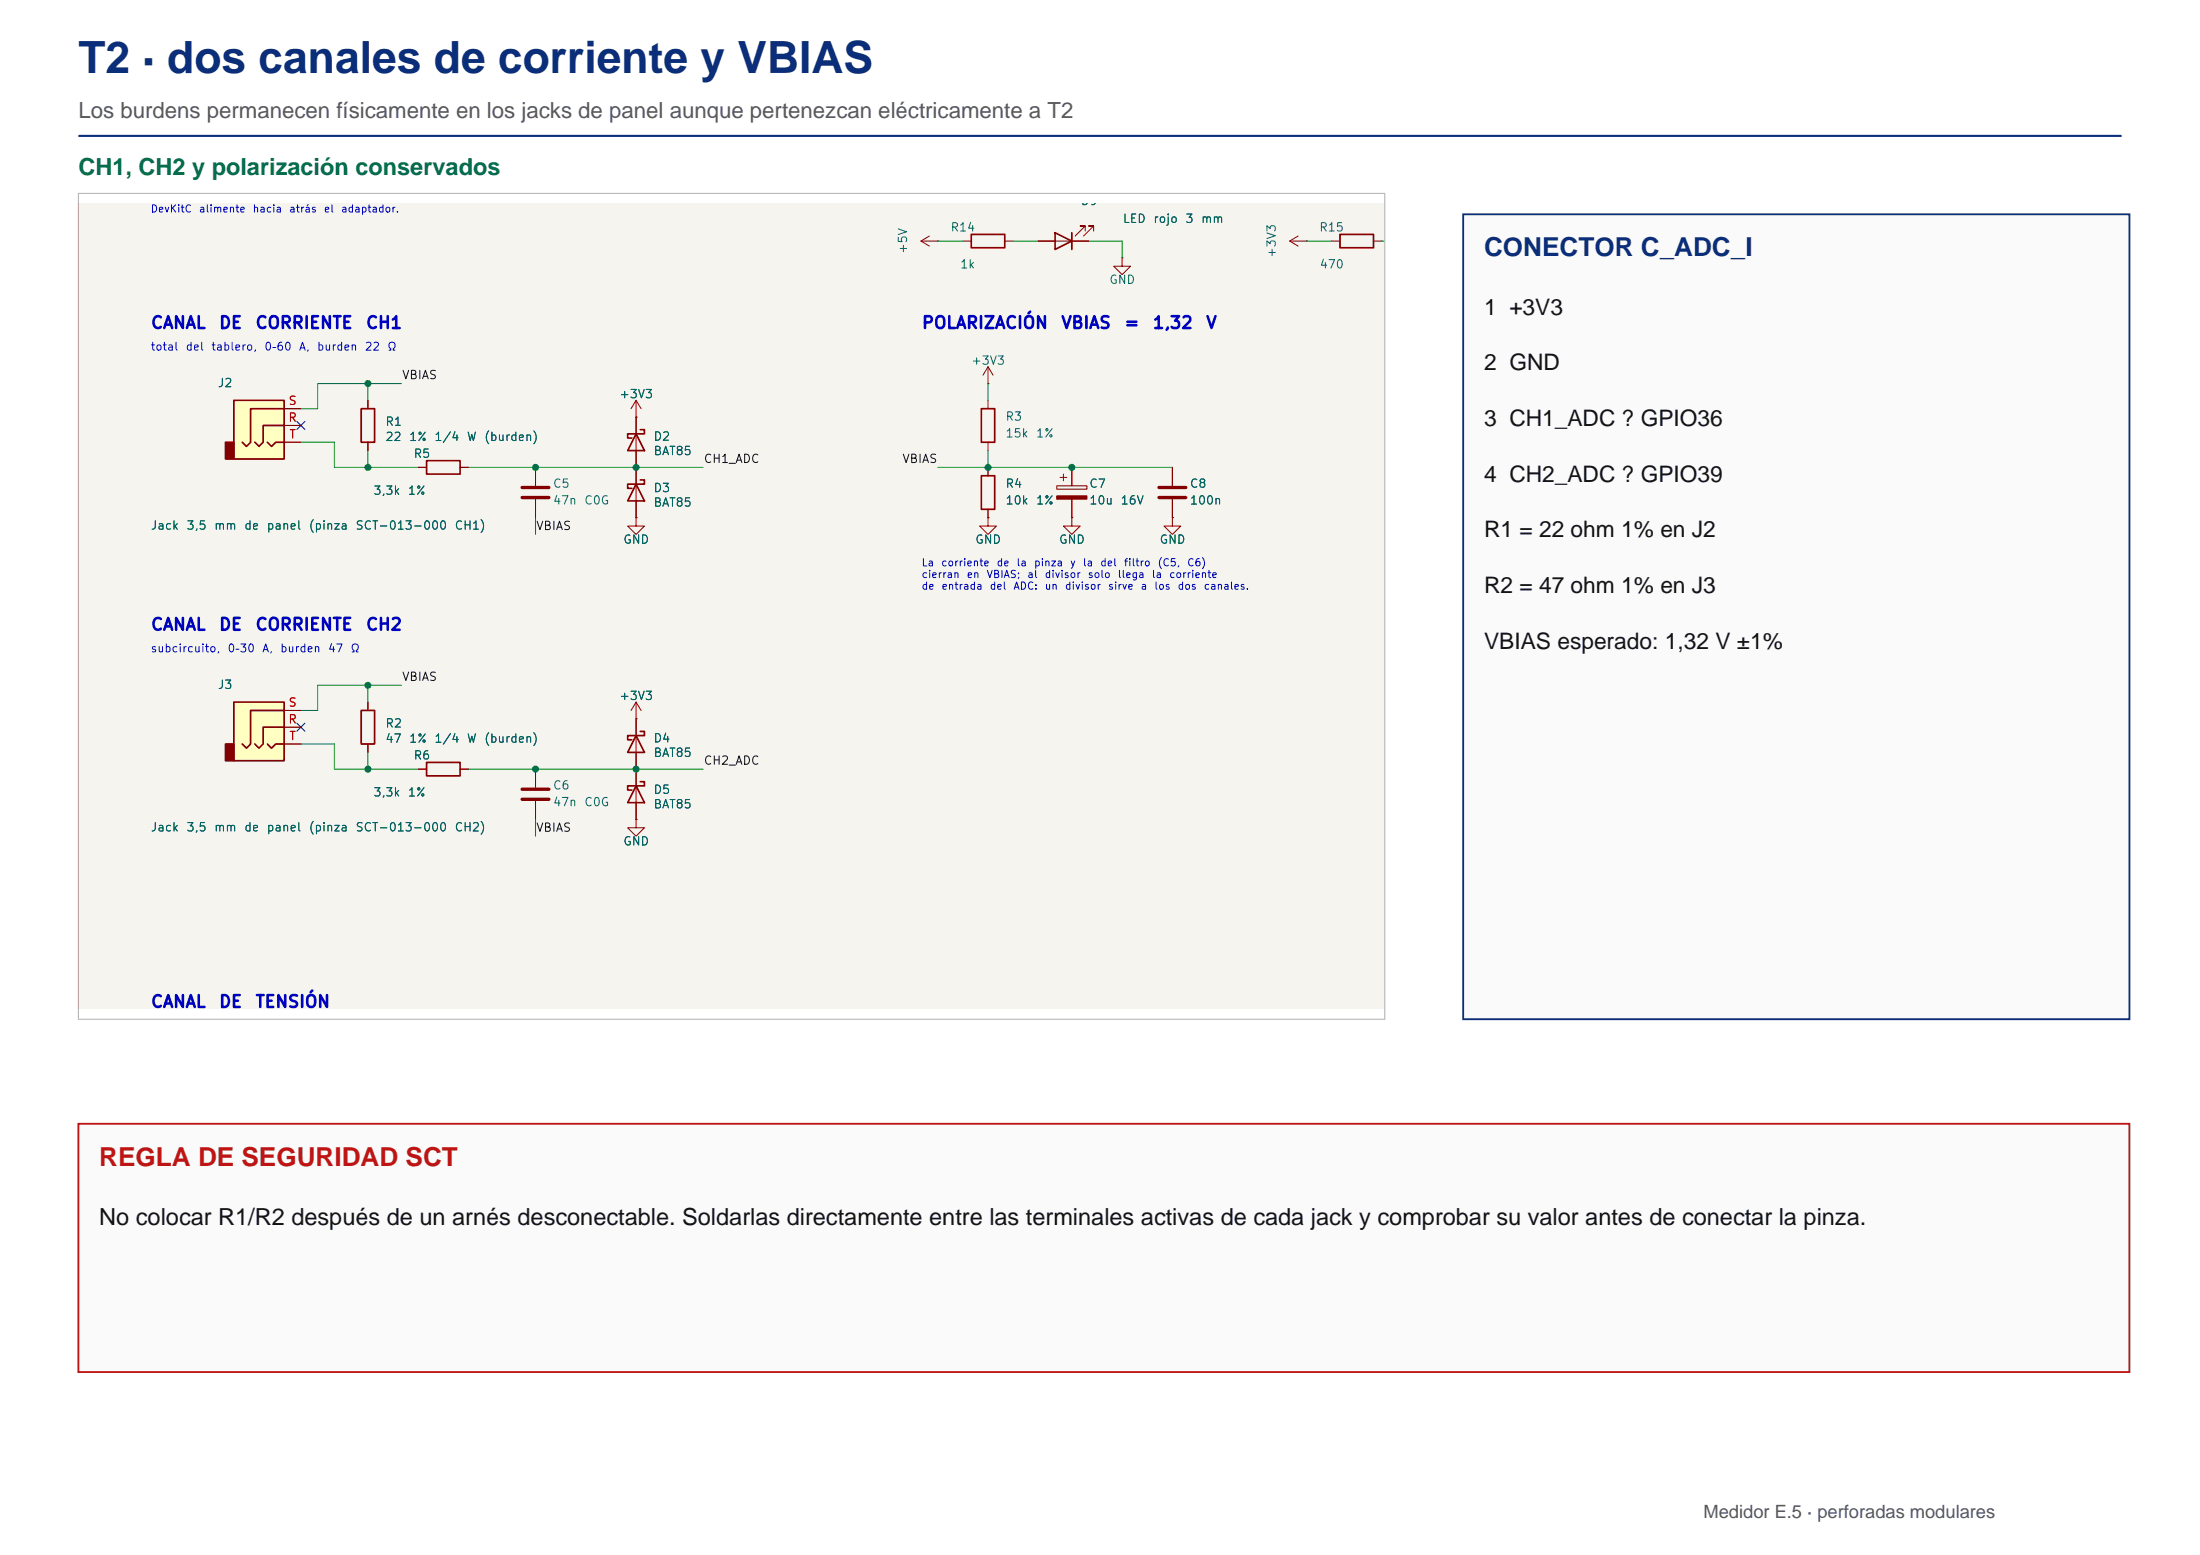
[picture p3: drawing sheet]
<svg xmlns="http://www.w3.org/2000/svg" width="297mm" height="210mm" viewBox="0 0 297 210" stroke-linecap="round" stroke-linejoin="round" font-family="sans-serif">
<path d="M10.6 18.3h275.9" fill="none" stroke="#0a2e7a" stroke-width=".28"/>
<path d="M10.5 27.4h176.5v108.8h-176.5z" fill="#f5f4ef" stroke="#f5f4ef" stroke-width=".14"/>
<path d="M10.6 27.4v108.8M10.5 64.9h.1M10.5 109.5h.1" fill="none" stroke="#840000" stroke-width=".14"/>
<path d="M31.6 54h6.8v8h-6.8z" fill="#ffffc2"/>
<path d="M30.4 59.7h1.2v2.3h-1.2z" fill="#840000" stroke="#840000" stroke-width=".23"/>
<path d="M31.6 54h6.8v8h-6.8zM36.1 59.7l.6 .6 .5-.6h1.2M38.4 57.4h-2.9v2.3l-.5 .6-.6-.6M38.4 55.2h-4.6v4.5l-.5 .6-.6-.6" fill="none" stroke="#840000" stroke-width=".23"/>
<path d="M38.4 57.4h2.2M38.4 55.2h2.2M38.4 59.7h2.2" fill="none" stroke="#840000" stroke-width=".14"/>
<path d="M31.6 94.8h6.8v7.9h-6.8z" fill="#ffffc2"/>
<path d="M30.4 100.4h1.2v2.3h-1.2z" fill="#840000" stroke="#840000" stroke-width=".23"/>
<g fill="none" stroke="#840000" stroke-width=".23">
<path d="M131.1 31.6h4.6v1.8h-4.6zM142.5 31.4l2.2 1.1-2.2 1.2zM144.7 31.4v2.3M180.9 31.6h4.5v1.8h-4.5zM48.8 55.2h1.8v4.5h-1.8zM85.9 58.6l1.1 2.2h-2.3zM86.4 58h.6v.6h-2.3v.5h.6M132.5 55.2h1.8v4.5h-1.8zM57.6 62.2h4.5v1.8h-4.5zM85.9 65.4l1.1 2.2h-2.3zM86.4 64.8h.6v.6h-2.3v.5h.6M132.5 64.2h1.8v4.5h-1.8z"/>
<path d="M31.6 94.8h6.8v7.9h-6.8zM38.4 98.2h-2.9v2.2l-.5 .6-.6-.6M38.4 95.9h-4.6v4.5l-.5 .6-.6-.6M48.8 95.9h1.8v4.5h-1.8zM85.9 99.3l1.1 2.3h-2.3zM86.4 98.7h.6v.6h-2.3v.6h.6M36.1 100.4l.6 .6 .5-.6h1.2M57.6 102.9h4.5v1.8h-4.5zM85.9 106.1l1.1 2.2h-2.3zM86.4 105.5h.6v.6h-2.3v.5h.6"/>
</g>
<g fill="none" stroke="#840000" stroke-width=".14">
<path d="M124.3 32.5h2.3M124.3 32.5l1.2 .7M125.5 31.9l-1.2 .6M126.6 32.5h.1M130 32.5h1.1M135.7 32.5h1.1M140.2 32.5h6.8M146.5 31.2v-.7h-.7h.7l-1.3 1.4M147.7 31.2v-.7h-.7h.7l-1.4 1.4M151.5 34.8v1.1h1.1l-1.1 1.2-1.1-1.2h1.1M151.5 34.8h.1M174.1 32.5h2.3"/>
<path d="M174.1 32.5l1.2 .7M175.3 31.9l-1.2 .6M176.4 32.5h.1M179.8 32.5h1.1M185.4 32.5h1.2M38.4 57.4h2.2M38.4 55.2h2.2M38.4 59.7h2.2M49.7 54v1.2M49.7 59.7v1.1M85.9 56.3h.1M85.9 54v15.9"/>
<path d="M85.9 54l-.7 1.2M85.9 54l.7 1.2M133.4 51.8h.1M133.4 49.5v2.3M133.4 54v1.2M133.4 59.7v1.1M133.4 49.5l-.7 1.1M133.4 49.5l.7 1.1M56.5 63.1h1.1M62.1 63.1h1.2M72.3 63.1v2.5M72.3 67.4v2.5"/>
<path d="M85.9 69.9v1.1h1.1l-1.1 1.1-1.2-1.1h1.2M85.9 69.9h.1M133.4 69.9v1.1h1.1l-1.1 1.1-1.1-1.1h1.1M133.4 69.9h.1M133.4 63.1v1.1M133.4 68.7v1.2M142.7 65.6h4.1v.4h-4.1zM143.1 64.4h.9M143.6 64v.9M144.7 69.9v1.1h1.1l-1.1 1.1-1.1-1.1h1.1M144.7 69.9h.1M144.7 63.1v2.5"/>
<path d="M144.7 67.4v2.5M158.3 69.9v1.1h1.1l-1.1 1.1-1.1-1.1h1.1M158.3 69.9h.1M158.3 63.1v2.5M158.3 67.4v2.5M38.4 98.2h2.2M38.4 95.9h2.2M49.7 94.8v1.1M85.9 97h.1M85.9 94.8v15.8M85.9 94.8l-.7 1.1M85.9 94.8l.7 1.1"/>
<path d="M38.4 100.4h2.2M49.7 100.4v1.2M56.5 103.8h1.1M62.1 103.8h1.2M72.3 103.8v2.5M72.3 108.1v2.5M85.9 110.6v1.1h1.1l-1.1 1.2-1.2-1.2h1.2M85.9 110.6h.1"/>
</g>
<path d="M70.5 65.8h3.6M70.5 67.2h3.6M156.5 65.8h3.6M156.5 67.2h3.6M70.5 106.5h3.6M70.5 107.9h3.6" fill="none" stroke="#840000" stroke-width=".45"/>
<path d="M142.7 66.9h4.1v.5h-4.1z" fill="#840000" stroke="#840000" stroke-width=".14"/>
<g fill="none" stroke="#009600" stroke-width=".14">
<path d="M126.6 32.5h3.4M136.8 32.5h3.4M147 32.5h4.5v2.3M176.4 32.5h3.4M186.6 32.5h.4M40.6 59.7h4.5v3.4h11.4M49.7 51.8v2.2M54.2 51.8h-11.3v3.4h-2.3M133.4 51.8v2.2M49.7 60.8v2.3M63.3 63.1h31.6M72.3 69.9v2.2"/>
<path d="M126.6 63.1h31.7M133.4 60.8v2.3M49.7 92.5v2.3M54.2 92.5h-11.3v3.4h-2.3M40.6 100.4h4.5v3.4h11.4M49.7 101.6v2.2M63.3 103.8h31.6M72.3 110.6v2.3"/>
</g>
<path d="M40.1 56.9l1.1 1.1M41.2 56.9l-1.1 1.1M40.1 97.6l1.1 1.1M41.2 97.6l-1.1 1.1" fill="none" stroke="#000084" stroke-width=".14"/>
<g fill="#009600" stroke="#009600" stroke-width=".14">
<circle cx="49.7" cy="63.1" r=".41"/>
<circle cx="49.7" cy="92.5" r=".41"/>
<circle cx="49.7" cy="103.8" r=".41"/>
<circle cx="72.3" cy="63.1" r=".41"/>
<circle cx="85.9" cy="63.1" r=".41"/>
<circle cx="72.3" cy="103.8" r=".41"/>
<circle cx="133.4" cy="63.1" r=".41"/>
<circle cx="49.7" cy="51.8" r=".41"/>
<circle cx="85.9" cy="103.8" r=".41"/>
<circle cx="144.7" cy="63.1" r=".41"/>
</g>
<path d="M10.6 26.1h176.4v111.5h-176.4z" fill="none" stroke="#b3b3b3" stroke-width=".14"/>
<path d="M197.6 28.9h89.9v108.7h-89.9z" fill="#fafafa" stroke="#0a2e7a" stroke-width=".25"/>
<path d="M10.6 151.7h276.9v33.5h-276.9z" fill="#fafafa" stroke="#bf1414" stroke-width=".25"/>
<text font-size="6" fill="#0a2e7a" x="10.6" y="9.9">T2 · dos canales de corriente y VBIAS</text>
<text font-size="3.5" fill="#0a2e7a" x="200.4" y="34.6">CONECTOR C_ADC_I</text>
<text font-size="3.5" fill="#bf1414" x="13.4" y="157.3">REGLA DE SEGURIDAD SCT</text>
<text font-size="3.2" fill="#056e3d" x="10.6" y="23.6">CH1, CH2 y polarización conservados</text>
<text font-size="3.2" fill="#141414" x="13.4" y="165.3">No colocar R1/R2 después de un arnés desconectable. Soldarlas directamente entre las terminales activas de cada jack y comprobar su valor antes de conectar la pinza.</text>
<g font-size="3.1" fill="#141414">
<text x="200.4" y="42.5">1 +3V3</text>
<text x="200.4" y="50">2 GND</text>
<text x="200.4" y="57.5">3 CH1_ADC ? GPIO36</text>
<text x="200.4" y="65">4 CH2_ADC ? GPIO39</text>
<text x="200.4" y="72.5">R1 = 22 ohm 1% en J2</text>
<text x="200.4" y="80.1">R2 = 47 ohm 1% en J3</text>
<text x="200.4" y="87.6">VBIAS esperado: 1,32 V ±1%</text>
</g>
<text font-size="3" fill="#595959" x="10.6" y="15.9">Los burdens permanecen físicamente en los jacks de panel aunque pertenezcan eléctricamente a T2</text>
<text font-size="2.5" fill="#595959" x="230" y="205">Medidor E.5 · perforadas modulares</text>
<g font-size="1.6" fill="#0000c2">
<text x="286.4" y="41.4">1,9&quot;</text>
<text x="20.3" y="44.8">CANAL</text>
<text x="29.5" y="44.8">DE</text>
<text x="34.4" y="44.8">CORRIENTE</text>
<text x="49.3" y="44.8">CH1</text>
<text x="124.3" y="44.8">POLARIZACIÓN</text>
<text x="143.2" y="44.8">VBIAS</text>
<text x="151.7" y="44.8">=</text>
<text x="155.5" y="44.8">1,32</text>
<text x="162.7" y="44.8">V</text>
<text x="210.3" y="70.8">MICROCONTROLADOR</text>
<text x="20.3" y="85.5">CANAL</text>
<text x="29.5" y="85.5">DE</text>
<text x="34.4" y="85.5">CORRIENTE</text>
<text x="49.3" y="85.5">CH2</text>
<text x="20.3" y="136.4">CANAL</text>
<text x="29.5" y="136.4">DE</text>
<text x="34.4" y="136.4">TENSIÓN</text>
</g>
<g font-size="1.2" fill="#0000c2">
<text x="20.3" y="185.9">4.</text>
<text x="23" y="185.9">Las</text>
<text x="27" y="185.9">pinzas</text>
<text x="33.6" y="185.9">abrazan</text>
<text x="41.5" y="185.9">solo</text>
<text x="46.2" y="185.9">el</text>
<text x="48.9" y="185.9">conductor</text>
<text x="58.5" y="185.9">de</text>
<text x="61.6" y="185.9">fase;</text>
<text x="66.9" y="185.9">jamás</text>
<text x="73.1" y="185.9">fase</text>
<text x="77.8" y="185.9">y</text>
<text x="79.7" y="185.9">neutro</text>
<text x="86.3" y="185.9">juntos.</text>
</g>
<g font-size="1.1" fill="#006464">
<text x="16.4" y="7.8">PTC</text>
<text x="20.6" y="7.8">1,1</text>
<text x="22.5" y="9.6">J1</text>
<text x="24.3" y="7.8">A</text>
<text x="26.3" y="7.8">(MF-R110)</text>
<text x="36.9" y="10">F2</text>
<text x="51.9" y="9.6">D1</text>
<text x="57.8" y="8.9">PWR_FLAG</text>
<text x="85.2" y="9.9">+5V</text>
<text x="50.8" y="17.5">1N5819</text>
<text x="68.9" y="16.3">C1</text>
<text x="80.2" y="16.3">C2</text>
<text x="127.8" y="15.2">TP1</text>
<text x="143.6" y="15.2">TP2</text>
<text x="37.6" y="21.6" transform="rotate(-90 37.6 21.6)">PWR_FLAG</text>
<text x="64.8" y="23.9">GND</text>
<text x="68.9" y="18.6">470u</text>
<text x="74.2" y="18.6">10V</text>
<text x="80.2" y="18.6">100n</text>
<text x="20.3" y="25.4">Bornera</text>
<text x="27.9" y="25.4">5</text>
<text x="32" y="25">GND</text>
<text x="124.8" y="27.3">+5V</text>
<text x="140.1" y="27.3">+3V3</text>
<text x="145.9" y="28">D9</text>
<text x="122.7" y="34.4" transform="rotate(-90 122.7 34.4)">+5V</text>
<text x="128.2" y="31.5">R14</text>
<text x="151.5" y="30.4">LED</text>
<text x="155.6" y="30.4">rojo</text>
<text x="160" y="30.4">3</text>
<text x="162.1" y="30.4">mm</text>
<text x="172.5" y="34.9" transform="rotate(-90 172.5 34.9)">+3V3</text>
<text x="178" y="31.5">R15</text>
<text x="201.3" y="30.4">LED</text>
<text x="205.4" y="30.4">verde</text>
<text x="211" y="30.4">3</text>
<text x="213.1" y="30.4">mm</text>
<text x="129.5" y="36.5">1k</text>
<text x="149.7" y="38.6">GND</text>
<text x="178.1" y="36.5">470</text>
<text x="287.7" y="46.1">GND +3V3</text>
<text x="29.3" y="52.5">J2</text>
<text x="131" y="49.5">+3V3</text>
<text x="51.9" y="57.8">R1</text>
<text x="51.9" y="59.8">22</text>
<text x="55.1" y="59.8">1%</text>
<text x="58.6" y="59.8">1/4</text>
<text x="62.9" y="59.8">W</text>
<text x="65.3" y="59.8">(burden)</text>
<text x="83.5" y="54">+3V3</text>
<text x="88.2" y="59.8">D2</text>
<text x="135.7" y="57.1">R3</text>
<text x="135.7" y="59.3">15k</text>
<text x="139.8" y="59.3">1%</text>
<text x="55.8" y="62.1">R5</text>
<text x="88.2" y="61.7">BAT85</text>
<text x="20.3" y="71.8">Jack</text>
<text x="25.1" y="71.8">3,5</text>
<text x="28.8" y="71.8">mm</text>
<text x="32.9" y="71.8">de</text>
<text x="35.9" y="71.8">panel</text>
<text x="41.6" y="71.8">(pinza</text>
<text x="47.9" y="71.8">SCT-013-000</text>
<text x="50.3" y="67.1">3,3k</text>
<text x="55" y="67.1">1%</text>
<text x="61.3" y="71.8">CH1)</text>
<text x="74.6" y="66.1">C5</text>
<text x="74.6" y="68.4">47n</text>
<text x="78.8" y="68.4">C0G</text>
<text x="88.2" y="66.7">D3</text>
<text x="88.2" y="68.7">BAT85</text>
<text x="135.7" y="66.1">R4</text>
<text x="135.7" y="68.4">10k</text>
<text x="139.8" y="68.4">1%</text>
<text x="147" y="66.1">C7</text>
<text x="147" y="68.4">10u</text>
<text x="151.2" y="68.4">16V</text>
<text x="160.6" y="66.1">C8</text>
<text x="160.6" y="68.4">100n</text>
<text x="84.1" y="73.7">GND</text>
<text x="131.6" y="73.7">GND</text>
<text x="142.9" y="73.7">GND</text>
<text x="156.5" y="73.7">GND</text>
<text x="223.9" y="78.6">U1</text>
<text x="215.8" y="87.6">VP/IO36</text>
<text x="232.5" y="87.6">IO22</text>
<text x="29.3" y="93.3">J3</text>
<text x="83.5" y="94.8">+3V3</text>
<text x="51.9" y="98.5">R2</text>
<text x="51.9" y="100.5">47</text>
<text x="55.1" y="100.5">1%</text>
<text x="58.6" y="100.5">1/4</text>
<text x="62.9" y="100.5">W</text>
<text x="65.3" y="100.5">(burden)</text>
<text x="88.2" y="100.5">D4</text>
<text x="50.3" y="107.8">3,3k</text>
<text x="55" y="107.8">1%</text>
<text x="55.8" y="102.8">R6</text>
<text x="74.6" y="106.9">C6</text>
<text x="88.2" y="107.4">D5</text>
<text x="88.2" y="102.5">BAT85</text>
<text x="20.3" y="112.5">Jack</text>
<text x="25.1" y="112.5">3,5</text>
<text x="28.8" y="112.5">mm</text>
<text x="32.9" y="112.5">de</text>
<text x="35.9" y="112.5">panel</text>
<text x="41.6" y="112.5">(pinza</text>
<text x="47.9" y="112.5">SCT-013-000</text>
<text x="61.3" y="112.5">CH2)</text>
<text x="74.6" y="109.1">47n</text>
<text x="78.8" y="109.1">C0G</text>
<text x="88.2" y="109.4">BAT85</text>
<text x="285" y="112.5">C10</text>
<text x="84.1" y="114.4">GND</text>
<text x="285" y="114.8">100n</text>
<text x="285" y="137.4">C11</text>
<text x="22.5" y="152.1">J4</text>
<text x="36.9" y="152.5">F1</text>
<text x="59.6" y="155.5">L</text>
<text x="79.5" y="152.5">+5V</text>
<text x="111.2" y="152.5">+5V</text>
<text x="169.6" y="153.2">D6</text>
<text x="18" y="165.7">Bornera</text>
<text x="25.6" y="165.7">red</text>
<text x="29.4" y="165.7">L/N</text>
<text x="96.1" y="166.8">Bornera</text>
<text x="103.7" y="166.8">ZMPT</text>
</g>
<g font-size="1.1" fill="#0000c2">
<text x="20.3" y="47.6">total</text>
<text x="25" y="47.6">del</text>
<text x="28.4" y="47.6">tablero,</text>
<text x="35.6" y="47.6">0–60</text>
<text x="40.3" y="47.6">A,</text>
<text x="42.7" y="47.6">burden</text>
<text x="49.2" y="47.6">22</text>
<text x="52.2" y="47.6">Ω</text>
<text x="20.3" y="88.3">subcircuito,</text>
<text x="30.6" y="88.3">0–30</text>
<text x="35.3" y="88.3">A,</text>
<text x="37.7" y="88.3">burden</text>
<text x="44.2" y="88.3">47</text>
<text x="47.2" y="88.3">Ω</text>
</g>
<g font-size="1.1" fill="#0f0f0f">
<text x="54.2" y="51.5">VBIAS</text>
<text x="94.9" y="62.8">CH1_ADC</text>
<text x="121.7" y="62.8">VBIAS</text>
<text x="72.3" y="71.8">VBIAS</text>
<text x="193.6" y="86.5">CH1_ADC</text>
<text x="193.6" y="88.8">CH2_ADC</text>
<text x="54.2" y="92.2">VBIAS</text>
<text x="193.1" y="91.1">RES_IO34</text>
<text x="193.1" y="95.6">RES_IO32</text>
<text x="196" y="93.3">V_ADC</text>
<text x="193.1" y="97.9">RES_IO33</text>
<text x="194.2" y="100.1">LED_EST</text>
<text x="94.9" y="103.5">CH2_ADC</text>
<text x="197.7" y="102.4">SW1</text>
<text x="197.7" y="104.6">SW2</text>
<text x="72.3" y="112.6">VBIAS</text>
</g>
<g font-size="1.1" fill="#a90000">
<text x="38.8" y="57.2">R</text>
<text x="38.9" y="54.9">S</text>
<text x="39" y="59.5">T</text>
<text x="212" y="86.6">3</text>
<text x="212" y="88.9">4</text>
<text x="238.6" y="86.6">22</text>
<text x="238.6" y="88.9">23</text>
<text x="38.9" y="95.7">S</text>
<text x="38.8" y="97.9">R</text>
<text x="39" y="100.2">T</text>
<text x="29.2" y="156.8">2</text>
<text x="55.8" y="159">2</text>
</g>
<g font-size="1" fill="#0000c2">
<text x="20.3" y="27.3">D1</text>
<text x="20.3" y="28.9">DevKitC</text>
<text x="23.1" y="27.3">bloquea</text>
<text x="26.8" y="28.9">alimente</text>
<text x="29.9" y="27.3">polaridad</text>
<text x="34" y="28.9">hacia</text>
<text x="37.7" y="27.3">invertida</text>
<text x="39" y="28.9">atrás</text>
<text x="43.6" y="28.9">el</text>
<text x="46" y="28.9">adaptador.</text>
<text x="46.7" y="27.3">evita</text>
<text x="54.8" y="27.3">el</text>
<text x="57.1" y="27.3">USB</text>
<text x="61" y="27.3">del</text>
<text x="208.1" y="30.1">regulador</text>
<text x="216" y="30.1">del</text>
<text x="219.2" y="30.1">DevKitC.</text>
<text x="124.3" y="76.7">La</text>
<text x="127" y="76.7">corriente</text>
<text x="134.5" y="76.7">de</text>
<text x="137.2" y="76.7">la</text>
<text x="139.5" y="76.7">pinza</text>
<text x="144.4" y="76.7">y</text>
<text x="146.1" y="76.7">la</text>
<text x="148.5" y="76.7">del</text>
<text x="151.7" y="76.7">filtro</text>
<text x="156.2" y="76.7">(C5,</text>
<text x="160.2" y="76.7">C6)</text>
<text x="124.3" y="78.3">cierran</text>
<text x="124.3" y="79.8">de</text>
<text x="127" y="79.8">entrada</text>
<text x="130.4" y="78.3">en</text>
<text x="133.1" y="78.3">VBIAS;</text>
<text x="133.5" y="79.8">del</text>
<text x="136.7" y="79.8">ADC:</text>
<text x="138.6" y="78.3">al</text>
<text x="141" y="79.8">un</text>
<text x="141" y="78.3">divisor</text>
<text x="143.7" y="79.8">divisor</text>
<text x="146.8" y="78.3">solo</text>
<text x="149.5" y="79.8">sirve</text>
<text x="150.8" y="78.3">llega</text>
<text x="153.9" y="79.8">a</text>
<text x="155.4" y="78.3">la</text>
<text x="155.8" y="79.8">los</text>
<text x="157.8" y="78.3">corriente</text>
<text x="158.9" y="79.8">dos</text>
<text x="162.4" y="79.8">canales.</text>
<text x="32.5" y="155.8">N</text>
</g>
<g font-size=".9" fill="#840000">
<text x="60.7" y="152.7">RED</text>
<text x="67.5" y="152.7">MBT</text>
</g>
<text font-size=".8" fill="#840000" x="63.2" y="163.1">aislado</text>
</svg>
